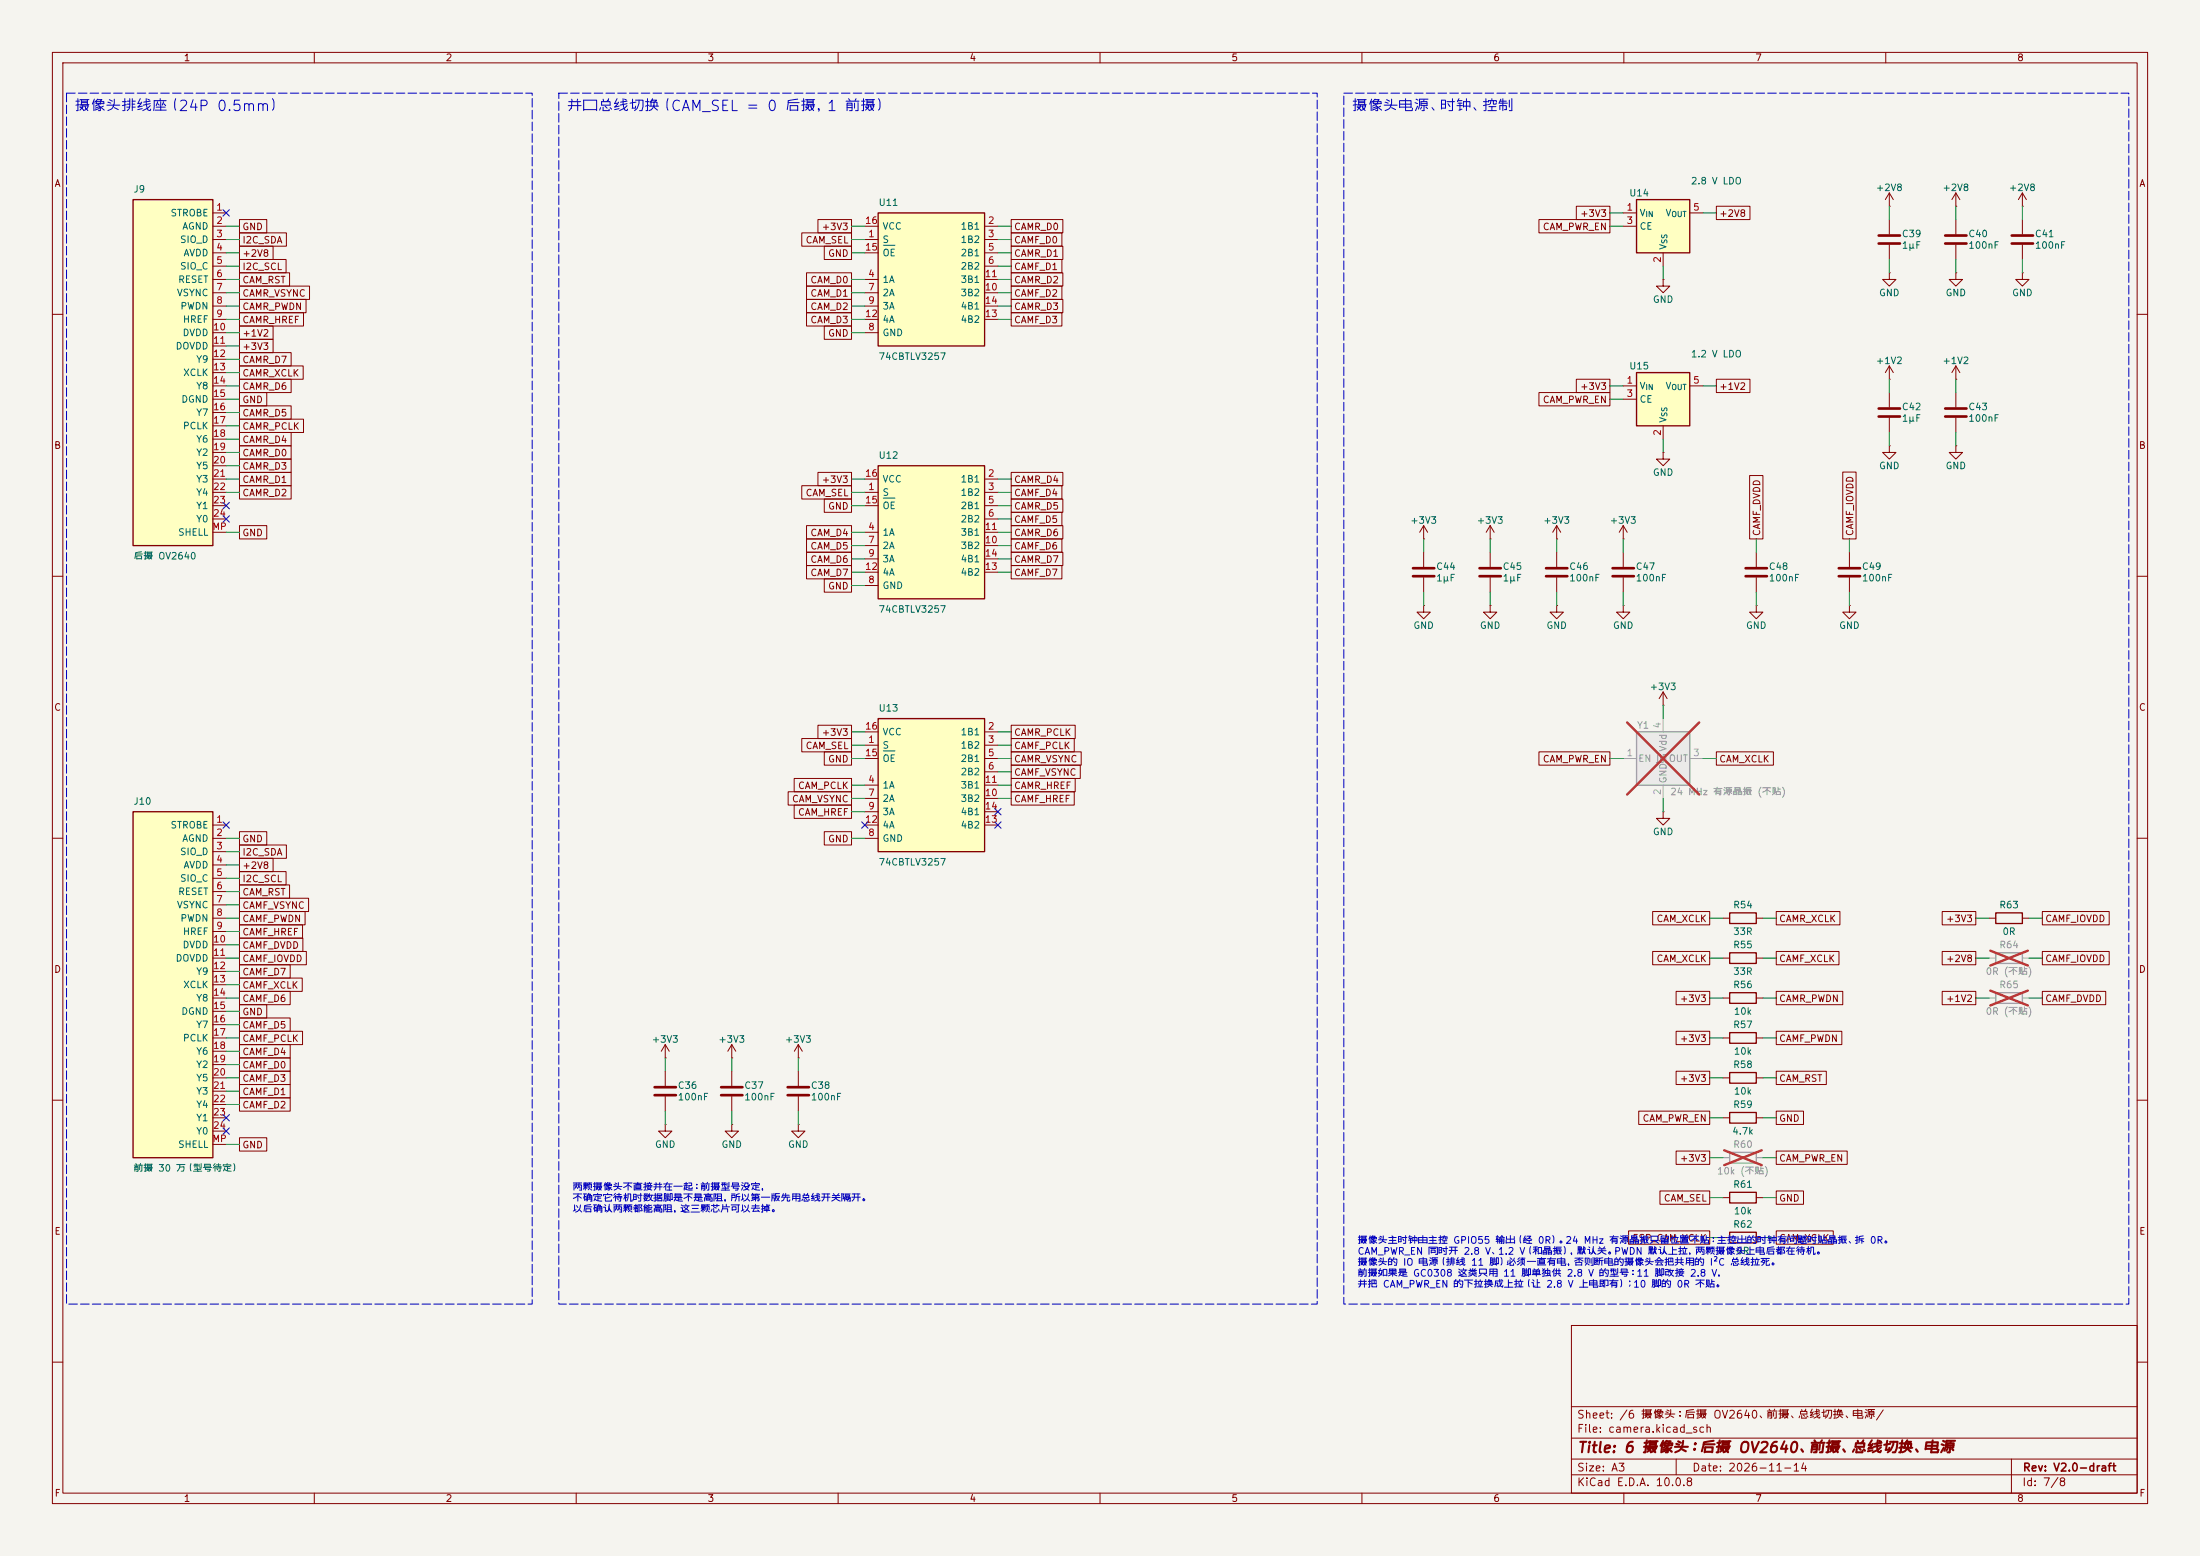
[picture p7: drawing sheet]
<svg xmlns="http://www.w3.org/2000/svg" width="420mm" height="297mm" viewBox="0 0 420 297" stroke-linecap="round" stroke-linejoin="round" font-family="sans-serif">
<path d="M0 0h420v297h-420z" fill="#f5f4ef" stroke="#f5f4ef" stroke-width=".19"/>
<g fill="none" stroke="#840000" stroke-width=".19">
<path d="M10 10h400v277h-400zM12 12h396v273h-396zM60 10v2M110 10v2M160 10v2M210 10v2M260 10v2M310 10v2M360 10v2M10 60h2M373.4 74.9v2.8M373.4 79.8v2.8"/>
<path d="M408 60h2M10 110h2M408 110h2M10 160h2M408 160h2M10 210h2M408 210h2M300 253h108v32h-108zM10 260h2M300 278.5h108M300 274.5h108M300 268.5h108"/>
<path d="M320 278.5v3M384 278.5v6.5M408 260h2M60 285v2M110 285v2M160 285v2M210 285v2M260 285v2M300 281.5h108M310 285v2M360 285v2"/>
</g>
<path d="M371.3 78h4.1M371.3 79.5h4.1" fill="none" stroke="#840000" stroke-width=".51"/>
<path d="M25.4 154.9h15.2v66.1h-15.2z" fill="#ffffc2"/>
<path d="M25.4 154.9h15.2v66.1h-15.2z" fill="none" stroke="#840000" stroke-width=".25"/>
<g fill="none" stroke="#840000" stroke-width=".19">
<path d="M360.7 72.4h.1M360.7 69.9l-.8 1.2M360.7 69.9l.7 1.2M360.7 69.9v2.5M360.7 74.9v2.8M360.7 79.8v2.8M373.4 72.4h.1M373.4 69.9l-.8 1.2M373.4 69.9l.7 1.2M373.4 69.9v2.5M360.7 85.1v1.3h1.2l-1.2 1.2-1.3-1.2h1.3M360.7 85.1h.1"/>
<path d="M373.4 85.1v1.3h1.2l-1.2 1.2-1.3-1.2h1.3M373.4 85.1h.1M297.2 115.6v1.2h1.2l-1.2 1.3-1.3-1.3h1.3M297.2 115.6h.1M297.2 105.4v2.8M297.2 110.2v2.8M309.9 115.6v1.2h1.2l-1.2 1.3-1.3-1.3h1.3M309.9 115.6h.1M309.9 105.4v2.8M309.9 110.2v2.8M335.3 105.4v2.8M335.3 110.2v2.8"/>
<path d="M40.6 157.5h2.6M40.6 160h2.6M40.6 162.6h2.6M40.6 165.1h2.6M40.6 167.6h2.6M40.6 170.2h2.6M40.6 172.7h2.6M40.6 175.3h2.6M40.6 177.8h2.6M40.6 180.3h2.6M40.6 182.9h2.6M40.6 185.4h2.6"/>
<path d="M40.6 188h2.6M40.6 190.5h2.6M40.6 193h2.6M40.6 195.6h2.6M40.6 198.1h2.6M40.6 200.7h2.6M40.6 203.2h2.6M40.6 205.7h2.6M40.6 208.3h2.6M40.6 210.8h2.6M40.6 213.4h2.6M40.6 215.9h2.6"/>
<path d="M40.6 218.4h2.6"/>
</g>
<path d="M358.6 78h4.1M358.6 79.5h4.1M295.1 108.5h4.1M295.1 110h4.1M307.8 108.5h4.1M307.8 110h4.1M333.2 108.5h4.1M333.2 110h4.1" fill="none" stroke="#840000" stroke-width=".51"/>
<path d="M25.4 38.1h15.2v66h-15.2z" fill="#ffffc2"/>
<path d="M25.4 38.1h15.2v66h-15.2zM330.2 174.2h5.1v2.1h-5.1zM330.2 181.9h5.1v2h-5.1zM330.2 189.5h5.1v2h-5.1z" fill="none" stroke="#840000" stroke-width=".25"/>
<g fill="none" stroke="#840000" stroke-width=".19">
<path d="M360.7 39.4h.1M360.7 36.8l-.8 1.3M360.7 36.8l.7 1.3M360.7 36.8v2.6M373.4 39.4h.1M373.4 36.8l-.8 1.3M373.4 36.8l.7 1.3M373.4 36.8v2.6M386.1 39.4h.1M386.1 36.8v2.6M386.1 36.8l-.8 1.3M386.1 36.8l.7 1.3"/>
<path d="M40.6 40.6h2.6M40.6 43.2h2.6M40.6 45.7h2.6M40.6 48.3h2.6M40.6 50.8h2.6M40.6 53.3h2.6M40.6 55.9h2.6M40.6 58.4h2.6M360.7 52.1v1.2h1.2l-1.2 1.3-1.3-1.3h1.3M360.7 52.1h.1M360.7 41.9v2.8M360.7 46.7v2.8"/>
<path d="M373.4 52.1v1.2h1.2l-1.2 1.3-1.3-1.3h1.3M373.4 52.1h.1M373.4 41.9v2.8M373.4 46.7v2.8M386.1 41.9v2.8M386.1 46.7v2.8M40.6 61h2.6M40.6 63.5h2.6M40.6 66h2.6M40.6 68.6h2.6M40.6 71.1h2.6M40.6 73.7h2.6"/>
<path d="M40.6 76.2h2.6M40.6 78.7h2.6M40.6 81.3h2.6M40.6 83.8h2.6M40.6 86.4h2.6M40.6 88.9h2.6M40.6 91.4h2.6M40.6 94h2.6M40.6 96.5h2.6M40.6 99.1h2.6M40.6 101.6h2.6M353.1 105.4v2.8"/>
<path d="M353.1 110.2v2.8M328.9 175.3h1.3M335.3 175.3h1.2M328.9 182.9h1.3M328.9 190.5h1.3M335.3 182.9h1.2M335.3 190.5h1.2"/>
</g>
<path d="M358.6 45h4.1M358.6 46.5h4.1M371.3 45h4.1M371.3 46.5h4.1M384 45h4.1M384 46.5h4.1M351 108.5h4.1M351 110h4.1" fill="none" stroke="#840000" stroke-width=".51"/>
<path d="M381 189.5h5.1v2h-5.1z" fill="none" stroke="#9c9b98" stroke-width=".25"/>
<path d="M379.7 190.5h1.3M386.1 190.5h1.2" fill="none" stroke="#9c9b98" stroke-width=".19"/>
<path d="M380 189.1l7.1 2.8M387.1 189.1l-7.1 2.8" fill="none" stroke="#e12e31" stroke-width=".46"/>
<path d="M312.4 38.1h10.2v10.2h-10.2z" fill="#ffffc2"/>
<path d="M312.4 38.1h10.2v10.2h-10.2zM330.2 235.2h5.1v2h-5.1z" fill="none" stroke="#840000" stroke-width=".25"/>
<g fill="none" stroke="#840000" stroke-width=".19">
<path d="M309.9 40.6h2.5M309.9 43.2h2.5M317.5 53.3v1.3h1.3l-1.3 1.3-1.3-1.3h1.3M317.5 53.3h.1M317.5 48.3v2.5M322.6 40.6h2.5M386.1 52.1v1.2h1.2l-1.2 1.3-1.3-1.3h1.3M386.1 52.1h.1M284.5 102.9h.1M284.5 100.3v2.6M284.5 105.4v2.8M284.5 110.2v2.8"/>
<path d="M284.5 100.3l-.8 1.3M284.5 100.3l.7 1.3M353.1 115.6v1.2h1.2l-1.2 1.3-1.3-1.3h1.3M353.1 115.6h.1M317.5 154.9v1.3h1.3l-1.3 1.3-1.3-1.3h1.3M317.5 154.9h.1M328.9 236.2h1.3M335.3 236.2h1.2"/>
</g>
<path d="M282.4 108.5h4.1M282.4 110h4.1" fill="none" stroke="#840000" stroke-width=".51"/>
<path d="M312.4 71.1h10.2v10.2h-10.2z" fill="#ffffc2"/>
<path d="M312.4 71.1h10.2v10.2h-10.2z" fill="none" stroke="#840000" stroke-width=".25"/>
<g fill="none" stroke="#840000" stroke-width=".19">
<path d="M309.9 73.7h2.5M309.9 76.2h2.5M322.6 73.7h2.5M317.5 81.3v2.5M271.8 115.6v1.2h1.2l-1.2 1.3-1.3-1.3h1.3M271.8 115.6h.1M271.8 102.9h.1M271.8 100.3l-.8 1.3M271.8 100.3l.7 1.3M271.8 100.3v2.6M271.8 105.4v2.8M271.8 110.2v2.8"/>
<path d="M284.5 115.6v1.2h1.2l-1.2 1.3-1.3-1.3h1.3M284.5 115.6h.1M127 204.5v2.8M127 209.3v2.8"/>
</g>
<path d="M269.7 108.5h4.1M269.7 110h4.1M125 207.5h4M125 209h4" fill="none" stroke="#840000" stroke-width=".51"/>
<path d="M312.4 139.7h10.2v10.2h-10.2z" fill="#ebeae8"/>
<path d="M312.4 139.7h10.2v10.2h-10.2z" fill="none" stroke="#9c9b98" stroke-width=".25"/>
<path d="M317.5 137.2v2.5M309.9 144.8h2.5M316.2 145.5h.3v-1.5h.5v1.5h.5v-1.5h.5v1.5h.3M317.5 149.9v2.5M322.6 144.8h2.5" fill="none" stroke="#9c9b98" stroke-width=".19"/>
<path d="M310.6 137.9l13.8 13.8M324.4 137.9l-13.8 13.8" fill="none" stroke="#e12e31" stroke-width=".46"/>
<g fill="none" stroke="#840000" stroke-width=".19">
<path d="M317.5 86.4v1.2h1.3l-1.3 1.3-1.3-1.3h1.3M317.5 86.4h.1M297.2 102.9h.1M297.2 100.3l-.8 1.3M297.2 100.3l.7 1.3M297.2 100.3v2.6M309.9 102.9h.1M309.9 100.3l-.8 1.3M309.9 100.3l.7 1.3M309.9 100.3v2.6M335.3 115.6v1.2h1.2l-1.2 1.3-1.3-1.3h1.3M335.3 115.6h.1"/>
<path d="M317.5 134.6h.1M317.5 132.1l-.8 1.3M317.5 132.1l.8 1.3M317.5 132.1v2.5M379.7 175.3h1.3M386.1 175.3h1.2M328.9 198.1h1.3M335.3 198.1h1.2M139.7 204.5v2.8M139.7 209.3v2.8"/>
</g>
<path d="M137.7 207.5h4M137.7 209h4" fill="none" stroke="#840000" stroke-width=".51"/>
<path d="M381 174.2h5.1v2.1h-5.1zM330.2 197.1h5.1v2h-5.1z" fill="none" stroke="#840000" stroke-width=".25"/>
<path d="M167.6 88.9h20.4v25.4h-20.4z" fill="#ffffc2"/>
<path d="M167.6 88.9h20.4v25.4h-20.4zM330.2 204.7h5.1v2.1h-5.1z" fill="none" stroke="#840000" stroke-width=".25"/>
<g fill="none" stroke="#840000" stroke-width=".19">
<path d="M165.1 94h2.5M165.1 91.4h2.5M165.1 96.5h2.5M188 94h2.5M188 91.4h2.5M188 96.5h2.5M188 99.1h2.5M165.1 101.6h2.5M165.1 104.1h2.5M165.1 111.8h2.5M165.1 106.7h2.5M165.1 109.2h2.5"/>
<path d="M188 101.6h2.5M188 104.1h2.5M188 106.7h2.5M188 109.2h2.5M328.9 205.7h1.3M335.3 205.7h1.2"/>
</g>
<path d="M168.6 95.1h2.3" fill="none" stroke="#006464" stroke-width=".19"/>
<path d="M381 181.9h5.1v2h-5.1z" fill="none" stroke="#9c9b98" stroke-width=".25"/>
<path d="M379.7 182.9h1.3M386.1 182.9h1.2" fill="none" stroke="#9c9b98" stroke-width=".19"/>
<path d="M380 181.5l7.1 2.8M387.1 181.5l-7.1 2.8" fill="none" stroke="#e12e31" stroke-width=".46"/>
<path d="M167.6 40.6h20.4v25.4h-20.4z" fill="#ffffc2"/>
<path d="M167.6 40.6h20.4v25.4h-20.4z" fill="none" stroke="#840000" stroke-width=".25"/>
<g fill="none" stroke="#840000" stroke-width=".19">
<path d="M165.1 45.7h2.5M165.1 43.2h2.5M165.1 53.3h2.5M165.1 48.3h2.5M165.1 55.9h2.5M165.1 58.4h2.5M188 45.7h2.5M188 43.2h2.5M188 53.3h2.5M188 48.3h2.5M188 50.8h2.5M188 55.9h2.5"/>
<path d="M188 58.4h2.5M165.1 63.5h2.5M165.1 61h2.5M188 61h2.5"/>
</g>
<path d="M168.6 46.8h2.3" fill="none" stroke="#006464" stroke-width=".19"/>
<path d="M167.6 137.2h20.4v25.4h-20.4z" fill="#ffffc2"/>
<path d="M167.6 137.2h20.4v25.4h-20.4zM330.2 212.3h5.1v2.1h-5.1zM330.2 227.6h5.1v2h-5.1z" fill="none" stroke="#840000" stroke-width=".25"/>
<g fill="none" stroke="#840000" stroke-width=".19">
<path d="M300.9 39.4h6.4v2.5h-6.4zM327.7 39.4h6.4v2.5h-6.4zM45.7 54.6h13.4v2.6h-13.4zM45.7 57.1h12.7v2.6h-12.7zM45.7 59.7h12.2v2.5h-12.2zM45.7 49.5h8.9v2.6h-8.9zM45.7 52.1h9.6v2.5h-9.6zM45.7 41.9h5.2v2.6h-5.2zM45.7 47h6.4v2.5h-6.4zM45.7 44.4h9v2.6h-9zM153.1 44.4h9.5v2.6h-9.5zM154 59.7h8.6v2.5h-8.6z"/>
<path d="M154 52.1h8.6v2.5h-8.6zM154 54.6h8.6v2.6h-8.6zM154 57.1h8.6v2.6h-8.6zM156.1 41.9h6.5v2.6h-6.5zM157.4 47h5.2v2.5h-5.2zM193 44.4h9.7v2.6h-9.7zM193 59.7h9.7v2.5h-9.7zM193 41.9h9.9v2.6h-9.9zM193 47h9.9v2.5h-9.9zM193 57.1h9.9v2.6h-9.9zM193 49.5h9.7v2.6h-9.7zM193 52.1h9.9v2.5h-9.9z"/>
<path d="M193 54.6h9.7v2.6h-9.7zM293.8 41.9h13.5v2.6h-13.5zM45.7 67.3h9.9v2.6h-9.9zM45.7 62.2h6.4v2.6h-6.4zM45.7 64.8h6.4v2.5h-6.4zM45.7 72.4h9.9v2.5h-9.9zM45.7 69.8h12.2v2.6h-12.2zM45.7 74.9h5.2v2.6h-5.2zM45.7 77.5h9.9v2.5h-9.9zM157.4 62.2h5.2v2.6h-5.2zM293.8 74.9h13.5v2.6h-13.5zM300.9 72.4h6.4v2.5h-6.4z"/>
<path d="M327.7 72.4h6.4v2.5h-6.4zM45.7 87.6h9.9v2.6h-9.9zM45.7 90.2h9.9v2.5h-9.9zM45.7 92.7h9.9v2.6h-9.9zM45.7 80h12.2v2.6h-12.2zM45.7 82.5h9.9v2.6h-9.9zM45.7 85.1h9.9v2.5h-9.9zM153.1 92.7h9.5v2.6h-9.5zM156.1 90.2h6.5v2.5h-6.5zM157.4 95.2h5.2v2.6h-5.2zM193 90.2h9.9v2.5h-9.9zM193 97.8h9.7v2.5h-9.7z"/>
<path d="M193 95.2h9.9v2.6h-9.9zM193 92.7h9.7v2.6h-9.7zM334 90.8h2.6v12.1h-2.6zM351.8 90.1h2.5v12.8h-2.5zM45.7 100.3h5.2v2.6h-5.2zM154 100.3h8.6v2.6h-8.6zM154 102.9h8.6v2.5h-8.6zM154 107.9h8.6v2.6h-8.6zM154 105.4h8.6v2.6h-8.6zM157.4 110.5h5.2v2.5h-5.2zM193 107.9h9.7v2.6h-9.7zM193 102.9h9.7v2.5h-9.7z"/>
<path d="M193 100.3h9.9v2.6h-9.9zM193 105.4h9.9v2.6h-9.9zM156.1 138.4h6.5v2.6h-6.5zM165.1 139.7h2.5M188 139.7h2.5M193 138.4h12.3v2.6h-12.3zM45.7 158.7h5.2v2.6h-5.2zM150.5 151.1h12.1v2.6h-12.1zM151.6 153.7h11v2.5h-11zM151.6 148.6h11v2.5h-11zM153.1 141h9.5v2.5h-9.5zM157.4 143.5h5.2v2.6h-5.2z"/>
<path d="M157.4 158.7h5.2v2.6h-5.2zM165.1 142.2h2.5M165.1 149.9h2.5M165.1 144.8h2.5M165.1 152.4h2.5M165.1 154.9h2.5M165.1 157.5h2.5M188 142.2h2.5M188 149.9h2.5M188 144.8h2.5M188 147.3h2.5M188 152.4h2.5"/>
<path d="M188 154.9h2.5M188 157.5h2.5M193 151.1h12.1v2.6h-12.1zM193 148.6h12.3v2.5h-12.3zM193 146h13.2v2.6h-13.2zM193 143.5h13.4v2.6h-13.4zM193 141h12.1v2.5h-12.1zM293.8 143.5h13.5v2.6h-13.5zM327.7 143.5h10.8v2.6h-10.8zM45.7 174h12.5v2.5h-12.5zM45.7 161.3h9v2.5h-9zM45.7 163.8h6.4v2.6h-6.4z"/>
<path d="M45.7 166.4h8.9v2.5h-8.9zM45.7 168.9h9.6v2.6h-9.6zM45.7 171.4h13.2v2.6h-13.2zM45.7 176.5h12.1v2.6h-12.1zM45.7 179.1h12.1v2.5h-12.1zM165.1 160h2.5M315.5 174h10.9v2.5h-10.9zM339.1 174h12.1v2.5h-12.1zM370.8 174h6.4v2.5h-6.4zM389.9 174h12.8v2.5h-12.8zM45.7 199.4h9.7v2.5h-9.7zM45.7 181.6h12.8v2.6h-12.8z"/>
<path d="M45.7 184.1h9.7v2.6h-9.7zM45.7 186.7h12v2.5h-12zM45.7 189.2h9.7v2.6h-9.7zM45.7 191.8h5.2v2.5h-5.2zM45.7 194.3h9.7v2.6h-9.7zM45.7 196.8h12.1v2.6h-12.1zM127 199.4l-.8 1.3M127 199.4l.8 1.3M127 199.4v2.5M139.7 199.4l-.8 1.3M139.7 199.4l.8 1.3M139.7 199.4v2.5"/>
<path d="M152.4 199.4l-.8 1.3M152.4 199.4l.8 1.3M152.4 199.4v2.5M315.5 181.6h10.9v2.6h-10.9zM320 196.8h6.4v2.6h-6.4zM320 189.2h6.4v2.6h-6.4zM339.1 196.8h12.5v2.6h-12.5zM339.1 189.2h12.7v2.6h-12.7zM339.1 181.6h12v2.6h-12zM370.8 181.6h6.4v2.6h-6.4zM370.8 189.2h6.4v2.6h-6.4zM389.9 189.2h12.1v2.6h-12.1z"/>
<path d="M389.9 181.6h12.8v2.6h-12.8zM45.7 209.5h9.7v2.6h-9.7zM45.7 207h9.7v2.6h-9.7zM45.7 204.5h9.7v2.5h-9.7zM45.7 217.2h5.2v2.5h-5.2zM45.7 201.9h9.7v2.6h-9.7zM127 201.9h.1M127 214.6v1.3h1.3l-1.3 1.3-1.3-1.3h1.3M127 214.6h.1M139.7 201.9h.1M139.7 214.6v1.3h1.3l-1.3 1.3-1.3-1.3h1.3M139.7 214.6h.1"/>
<path d="M152.4 201.9h.1M152.4 214.6v1.3h1.3l-1.3 1.3-1.3-1.3h1.3M152.4 214.6h.1M152.4 204.5v2.8M152.4 209.3v2.8M312.8 212.1h13.6v2.5h-13.6zM320 219.7h6.4v2.6h-6.4zM320 204.5h6.4v2.5h-6.4zM328.9 213.4h1.3M335.3 213.4h1.2M339.1 219.7h13.5v2.6h-13.5zM339.1 212.1h5.2v2.5h-5.2z"/>
<path d="M339.1 204.5h9.5v2.5h-9.5zM310.9 234.9h15.5v2.6h-15.5zM316.9 227.3h9.5v2.6h-9.5zM328.9 228.6h1.3M335.3 228.6h1.2M339.1 234.9h10.9v2.6h-10.9zM339.1 227.3h5.2v2.6h-5.2z"/>
</g>
<path d="M168.6 143.3h2.3" fill="none" stroke="#006464" stroke-width=".19"/>
<path d="M150.4 207.5h4M150.4 209h4" fill="none" stroke="#840000" stroke-width=".51"/>
<path d="M330.2 220h5.1v2h-5.1z" fill="none" stroke="#9c9b98" stroke-width=".25"/>
<path d="M328.9 221h1.3M335.3 221h1.2" fill="none" stroke="#9c9b98" stroke-width=".19"/>
<path d="M329.2 219.6l7.1 2.8M336.3 219.6l-7.1 2.8" fill="none" stroke="#e12e31" stroke-width=".46"/>
<g fill="none" stroke="#009600" stroke-width=".19">
<path d="M360.7 39.4v2.5M373.4 39.4v2.5M386.1 39.4v2.5M43.2 43.2h2.5M43.2 58.4h2.5M43.2 55.9h2.5M43.2 53.3h2.5M43.2 50.8h2.5M43.2 48.3h2.5M43.2 45.7h2.5M162.6 43.2h2.5M162.6 58.4h2.5"/>
<path d="M162.6 55.9h2.5M162.6 53.3h2.5M162.6 48.3h2.5M162.6 45.7h2.5M190.5 43.2h2.5M190.5 58.4h2.5M190.5 55.9h2.5M190.5 53.3h2.5M190.5 50.8h2.5M190.5 48.3h2.5M190.5 45.7h2.5M307.3 40.6h2.6"/>
<path d="M307.3 43.2h2.6M317.5 50.8v2.5M325.1 40.6h2.6M360.7 49.5v2.6M373.4 49.5v2.6M386.1 49.5v2.6M43.2 73.7h2.5M43.2 66h2.5M43.2 63.5h2.5M43.2 61h2.5M43.2 78.7h2.5M43.2 76.2h2.5"/>
<path d="M43.2 68.6h2.5M43.2 71.1h2.5M162.6 63.5h2.5M162.6 61h2.5M190.5 61h2.5M307.3 73.7h2.6M307.3 76.2h2.6M325.1 73.7h2.6M360.7 72.4v2.5M373.4 72.4v2.5M43.2 94h2.5M43.2 91.4h2.5"/>
<path d="M43.2 81.3h2.5M43.2 83.8h2.5M43.2 86.4h2.5M43.2 88.9h2.5M162.6 94h2.5M162.6 96.5h2.5M162.6 91.4h2.5M190.5 94h2.5M190.5 96.5h2.5M190.5 99.1h2.5M190.5 91.4h2.5M317.5 83.8v2.6"/>
<path d="M360.7 82.6v2.5M373.4 82.6v2.5M43.2 101.6h2.5M162.6 106.7h2.5M162.6 111.8h2.5M162.6 101.6h2.5M162.6 104.1h2.5M162.6 109.2h2.5M190.5 106.7h2.5M190.5 101.6h2.5M190.5 104.1h2.5M190.5 109.2h2.5"/>
<path d="M271.8 102.9v2.5M271.8 113v2.6M284.5 102.9v2.5M284.5 113v2.6M297.2 102.9v2.5M297.2 113v2.6M309.9 102.9v2.5M309.9 113v2.6M335.3 102.9v2.5M335.3 113v2.6M353.1 102.9v2.5M353.1 113v2.6"/>
<path d="M162.6 139.7h2.5M190.5 139.7h2.5M317.5 134.6v2.6M162.6 149.9h2.5M162.6 152.4h2.5M162.6 154.9h2.5M162.6 142.2h2.5M162.6 144.8h2.5M190.5 149.9h2.5M190.5 152.4h2.5M190.5 142.2h2.5M190.5 144.8h2.5"/>
<path d="M190.5 147.3h2.5M307.3 144.8h2.6M317.5 152.4v2.5M325.1 144.8h2.6M43.2 175.3h2.5M43.2 160h2.5M43.2 167.6h2.5M43.2 170.2h2.5M43.2 165.1h2.5M43.2 162.6h2.5M43.2 172.7h2.5M43.2 177.8h2.5"/>
<path d="M162.6 160h2.5M326.4 175.3h2.5M336.5 175.3h2.6M377.2 175.3h2.5M387.3 175.3h2.6M43.2 198.1h2.5M43.2 190.5h2.5M43.2 182.9h2.5M43.2 195.6h2.5M43.2 185.4h2.5M43.2 188h2.5M43.2 193h2.5"/>
<path d="M43.2 180.3h2.5M326.4 198.1h2.5M326.4 190.5h2.5M326.4 182.9h2.5M336.5 198.1h2.6M336.5 190.5h2.6M336.5 182.9h2.6M377.2 190.5h2.5M377.2 182.9h2.5M387.3 190.5h2.6M387.3 182.9h2.6M43.2 205.7h2.5"/>
<path d="M43.2 218.4h2.5M43.2 210.8h2.5M43.2 200.7h2.5M43.2 203.2h2.5M43.2 208.3h2.5M127 201.9v2.6M127 212.1v2.5M139.7 201.9v2.6M139.7 212.1v2.5M152.4 201.9v2.6M152.4 212.1v2.5M326.4 205.7h2.5"/>
<path d="M326.4 213.4h2.5M336.5 205.7h2.6M336.5 213.4h2.6M326.4 236.2h2.5M326.4 228.6h2.5M326.4 221h2.5M336.5 236.2h2.6M336.5 228.6h2.6M336.5 221h2.6"/>
</g>
<g fill="none" stroke="#000084" stroke-width=".19">
<path d="M42.6 40l1.2 1.2M43.8 40l-1.2 1.2M42.6 98.5l1.2 1.2M42.6 95.9l1.2 1.2M43.8 98.5l-1.2 1.2M43.8 95.9l-1.2 1.2M42.6 156.9l1.2 1.2M43.8 156.9l-1.2 1.2M164.5 156.9l1.2 1.2M165.7 156.9l-1.2 1.2M189.9 156.9l1.2 1.2M189.9 154.3l1.2 1.2"/>
<path d="M191.1 156.9l-1.2 1.2M191.1 154.3l-1.2 1.2M42.6 212.8l1.2 1.2M42.6 215.3l1.2 1.2M43.8 212.8l-1.2 1.2M43.8 215.3l-1.2 1.2"/>
</g>
<path d="M12.7 17.8h88.9v231.1h-88.9zM106.7 17.8h144.8v231.1h-144.8zM256.5 17.8h149.9v231.1h-149.9z" fill="none" stroke="#0000c2" stroke-width=".19" stroke-dasharray="1.6 .6"/>
<g font-size="2" fill="#0000c2">
<text x="14.1" y="21.7">摄像头排线座（24P 0.5mm）</text>
<text x="108.1" y="21.7">并口总线切换（CAM_SEL = 0 后摄，1 前摄）</text>
<text x="257.9" y="21.7">摄像头电源、时钟、控制</text>
</g>
<text font-size="2" fill="#840000" x="301" y="277.8">Title: 6 摄像头：后摄 OV2640、前摄、总线切换、电源</text>
<g font-size="1.5" fill="#840000">
<text x="300.9" y="273.8">File: camera.kicad_sch</text>
<text x="300.9" y="271.1">Sheet: /6 摄像头：后摄 OV2640、前摄、总线切换、电源/</text>
<text x="300.9" y="281.2">Size: A3</text>
<text x="322.9" y="281.2">Date: 2026-11-14</text>
<text x="386" y="281.2">Rev: V2.0-draft</text>
<text x="300.9" y="284">KiCad E.D.A. 10.0.8</text>
<text x="385.9" y="284">Id: 7/8</text>
</g>
<g font-size="1.3" fill="#840000">
<text x="35" y="12">1</text>
<text x="85" y="12">2</text>
<text x="135" y="12">3</text>
<text x="185" y="12">4</text>
<text x="235" y="12">5</text>
<text x="285" y="12">6</text>
<text x="335" y="12">7</text>
<text x="385" y="12">8</text>
<text x="10.3" y="36">A</text>
<text x="408.3" y="36">A</text>
<text x="301.6" y="41.7">+3V3</text>
<text x="328.1" y="41.7">+2V8</text>
<text x="46.2" y="44.2">GND</text>
<text x="46.2" y="46.8">I2C_SDA</text>
<text x="153.7" y="46.8">CAM_SEL</text>
<text x="156.8" y="44.2">+3V3</text>
<text x="193.5" y="46.8">CAMF_D0</text>
<text x="193.5" y="44.2">CAMR_D0</text>
<text x="294.4" y="44.2">CAM_PWR_EN</text>
<text x="46.2" y="51.9">I2C_SCL</text>
<text x="46.2" y="49.3">+2V8</text>
<text x="158" y="49.3">GND</text>
<text x="193.5" y="49.3">CAMR_D1</text>
<text x="193.5" y="51.9">CAMF_D1</text>
<text x="46.2" y="56.9">CAMR_VSYNC</text>
<text x="46.2" y="59.5">CAMR_PWDN</text>
<text x="46.2" y="54.4">CAM_RST</text>
<text x="154.6" y="54.4">CAM_D0</text>
<text x="154.6" y="56.9">CAM_D1</text>
<text x="154.6" y="59.5">CAM_D2</text>
<text x="193.5" y="59.5">CAMR_D3</text>
<text x="193.5" y="54.4">CAMR_D2</text>
<text x="193.5" y="56.9">CAMF_D2</text>
<text x="46.2" y="64.6">+1V2</text>
<text x="46.2" y="62">CAMR_HREF</text>
<text x="154.6" y="62">CAM_D3</text>
<text x="158" y="64.6">GND</text>
<text x="193.5" y="62">CAMF_D3</text>
<text x="46.2" y="69.6">CAMR_D7</text>
<text x="46.2" y="67.1">+3V3</text>
<text x="46.2" y="74.7">CAMR_D6</text>
<text x="46.2" y="72.2">CAMR_XCLK</text>
<text x="46.2" y="77.3">GND</text>
<text x="294.4" y="77.3">CAM_PWR_EN</text>
<text x="301.6" y="74.7">+3V3</text>
<text x="328.1" y="74.7">+1V2</text>
<text x="46.2" y="79.8">CAMR_D5</text>
<text x="46.2" y="82.3">CAMR_PCLK</text>
<text x="10.2" y="86">B</text>
<text x="46.2" y="90">CAMR_D3</text>
<text x="46.2" y="84.9">CAMR_D4</text>
<text x="46.2" y="87.4">CAMR_D0</text>
<text x="408.2" y="86">B</text>
<text x="46.2" y="92.5">CAMR_D1</text>
<text x="46.2" y="95">CAMR_D2</text>
<text x="153.7" y="95">CAM_SEL</text>
<text x="156.8" y="92.5">+3V3</text>
<text x="193.5" y="92.5">CAMR_D4</text>
<text x="193.5" y="95">CAMF_D4</text>
<text x="158" y="97.6">GND</text>
<text x="193.5" y="100.1">CAMF_D5</text>
<text x="193.5" y="97.6">CAMR_D5</text>
<text x="46.2" y="102.7">GND</text>
<text x="154.6" y="102.7">CAM_D4</text>
<text x="154.6" y="105.2">CAM_D5</text>
<text x="154.6" y="107.7">CAM_D6</text>
<text x="193.5" y="105.2">CAMF_D6</text>
<text x="193.5" y="102.7">CAMR_D6</text>
<text x="193.5" y="107.7">CAMR_D7</text>
<text x="336.3" y="102.4" transform="rotate(-90 336.3 102.4)">CAMF_DVDD</text>
<text x="354.1" y="102.4" transform="rotate(-90 354.1 102.4)">CAMF_IOVDD</text>
<text x="154.6" y="110.3">CAM_D7</text>
<text x="158" y="112.8">GND</text>
<text x="193.5" y="110.3">CAMF_D7</text>
<text x="10.2" y="136">C</text>
<text x="408.2" y="136">C</text>
<text x="153.7" y="143.3">CAM_SEL</text>
<text x="156.8" y="140.8">+3V3</text>
<text x="193.5" y="140.8">CAMR_PCLK</text>
<text x="193.5" y="143.3">CAMF_PCLK</text>
<text x="158" y="145.8">GND</text>
<text x="193.5" y="148.4">CAMF_VSYNC</text>
<text x="193.5" y="145.8">CAMR_VSYNC</text>
<text x="294.4" y="145.8">CAM_PWR_EN</text>
<text x="328.1" y="145.8">CAM_XCLK</text>
<text x="151.1" y="153.5">CAM_VSYNC</text>
<text x="152.2" y="156">CAM_HREF</text>
<text x="152.2" y="150.9">CAM_PCLK</text>
<text x="193.5" y="153.5">CAMF_HREF</text>
<text x="193.5" y="150.9">CAMR_HREF</text>
<text x="46.2" y="161.1">GND</text>
<text x="158" y="161.1">GND</text>
<text x="46.2" y="163.6">I2C_SDA</text>
<text x="46.2" y="166.2">+2V8</text>
<text x="46.2" y="168.7">I2C_SCL</text>
<text x="46.2" y="171.2">CAM_RST</text>
<text x="46.2" y="173.8">CAMF_VSYNC</text>
<text x="46.2" y="176.3">CAMF_PWDN</text>
<text x="46.2" y="178.9">CAMF_HREF</text>
<text x="316.1" y="176.3">CAM_XCLK</text>
<text x="339.5" y="176.3">CAMR_XCLK</text>
<text x="371.4" y="176.3">+3V3</text>
<text x="390.3" y="176.3">CAMF_IOVDD</text>
<text x="10.2" y="186">D</text>
<text x="46.2" y="181.4">CAMF_DVDD</text>
<text x="46.2" y="183.9">CAMF_IOVDD</text>
<text x="316.1" y="183.9">CAM_XCLK</text>
<text x="339.5" y="183.9">CAMF_XCLK</text>
<text x="371.4" y="183.9">+2V8</text>
<text x="390.3" y="183.9">CAMF_IOVDD</text>
<text x="408.2" y="186">D</text>
<text x="46.2" y="186.5">CAMF_D7</text>
<text x="46.2" y="189">CAMF_XCLK</text>
<text x="46.2" y="191.6">CAMF_D6</text>
<text x="320.6" y="191.6">+3V3</text>
<text x="339.5" y="191.6">CAMR_PWDN</text>
<text x="371.4" y="191.6">+1V2</text>
<text x="390.3" y="191.6">CAMF_DVDD</text>
<text x="46.2" y="194.1">GND</text>
<text x="46.2" y="196.6">CAMF_D5</text>
<text x="46.2" y="201.7">CAMF_D4</text>
<text x="46.2" y="199.2">CAMF_PCLK</text>
<text x="320.6" y="199.2">+3V3</text>
<text x="339.5" y="199.2">CAMF_PWDN</text>
<text x="46.2" y="209.3">CAMF_D1</text>
<text x="46.2" y="206.8">CAMF_D3</text>
<text x="46.2" y="204.3">CAMF_D0</text>
<text x="320.6" y="206.8">+3V3</text>
<text x="339.5" y="206.8">CAM_RST</text>
<text x="46.2" y="211.9">CAMF_D2</text>
<text x="313.5" y="214.4">CAM_PWR_EN</text>
<text x="339.5" y="214.4">GND</text>
<text x="46.2" y="219.5">GND</text>
<text x="320.6" y="222">+3V3</text>
<text x="339.5" y="222">CAM_PWR_EN</text>
<text x="317.5" y="229.7">CAM_SEL</text>
<text x="339.5" y="229.7">GND</text>
<text x="10.3" y="236">E</text>
<text x="311.5" y="237.3">ESP_CAM_XCLK</text>
<text x="339.5" y="237.3">CAM_XCLK</text>
<text x="408.3" y="236">E</text>
<text x="10.3" y="286">F</text>
<text x="35" y="287">1</text>
<text x="85" y="287">2</text>
<text x="135" y="287">3</text>
<text x="185" y="287">4</text>
<text x="235" y="287">5</text>
<text x="285" y="287">6</text>
<text x="335" y="287">7</text>
<text x="385" y="287">8</text>
<text x="408.3" y="286">F</text>
</g>
<g font-size="1.3" fill="#006464">
<text x="322.7" y="35.5">2.8 V LDO</text>
<text x="25.4" y="37.1">J9</text>
<text x="32.5" y="41.6">STROBE</text>
<text x="167.6" y="39.6">U11</text>
<text x="310.9" y="37.8">U14</text>
<text x="312.9" y="41.6">V</text>
<text x="317.9" y="41.6">V</text>
<text x="358" y="36.8">+2V8</text>
<text x="370.7" y="36.8">+2V8</text>
<text x="383.4" y="36.8">+2V8</text>
<text x="34.3" y="46.7">SIO_D</text>
<text x="34.7" y="44.1">AGND</text>
<text x="168.4" y="46.7">S</text>
<text x="168.4" y="44.1">VCC</text>
<text x="183.3" y="44.1">1B1</text>
<text x="183.3" y="46.7">1B2</text>
<text x="312.9" y="44.1">CE</text>
<text x="318.5" y="47.8" transform="rotate(-90 318.5 47.8)">V</text>
<text x="363" y="45.6">C39</text>
<text x="363" y="47.8">1µF</text>
<text x="375.7" y="45.6">C40</text>
<text x="375.7" y="47.8">100nF</text>
<text x="388.4" y="45.6">C41</text>
<text x="388.4" y="47.8">100nF</text>
<text x="34.3" y="51.8">SIO_C</text>
<text x="34.9" y="49.2">AVDD</text>
<text x="168.4" y="49.2">OE</text>
<text x="183.3" y="49.2">2B1</text>
<text x="183.3" y="51.8">2B2</text>
<text x="33.7" y="56.8">VSYNC</text>
<text x="33.9" y="54.3">RESET</text>
<text x="34.3" y="59.4">PWDN</text>
<text x="168.4" y="54.3">1A</text>
<text x="168.4" y="56.8">2A</text>
<text x="168.4" y="59.4">3A</text>
<text x="183.3" y="56.8">3B2</text>
<text x="183.3" y="54.3">3B1</text>
<text x="183.3" y="59.4">4B1</text>
<text x="315.4" y="58.1">GND</text>
<text x="358.6" y="56.8">GND</text>
<text x="371.3" y="56.8">GND</text>
<text x="384" y="56.8">GND</text>
<text x="34.8" y="64.5">DVDD</text>
<text x="34.8" y="61.9">HREF</text>
<text x="168.4" y="64.5">GND</text>
<text x="168.4" y="61.9">4A</text>
<text x="183.3" y="61.9">4B2</text>
<text x="33.4" y="67">DOVDD</text>
<text x="37.4" y="69.5">Y9</text>
<text x="167.6" y="69">74CBTLV3257</text>
<text x="310.9" y="70.8">U15</text>
<text x="322.7" y="68.5">1.2 V LDO</text>
<text x="358" y="69.8">+1V2</text>
<text x="370.7" y="69.8">+1V2</text>
<text x="34.5" y="77.2">DGND</text>
<text x="34.9" y="72.1">XCLK</text>
<text x="37.4" y="74.6">Y8</text>
<text x="312.9" y="74.6">V</text>
<text x="312.9" y="77.2">CE</text>
<text x="317.9" y="74.6">V</text>
<text x="34.8" y="82.2">PCLK</text>
<text x="37.4" y="79.7">Y7</text>
<text x="318.5" y="80.8" transform="rotate(-90 318.5 80.8)">V</text>
<text x="363" y="78.6">C42</text>
<text x="363" y="80.8">1µF</text>
<text x="375.7" y="78.6">C43</text>
<text x="375.7" y="80.8">100nF</text>
<text x="37.4" y="84.8">Y6</text>
<text x="37.4" y="87.3">Y2</text>
<text x="37.4" y="89.9">Y5</text>
<text x="167.6" y="87.9">U12</text>
<text x="358.6" y="89.9">GND</text>
<text x="371.3" y="89.9">GND</text>
<text x="37.4" y="92.4">Y3</text>
<text x="37.4" y="94.9">Y4</text>
<text x="168.4" y="94.9">S</text>
<text x="168.4" y="92.4">VCC</text>
<text x="183.3" y="92.4">1B1</text>
<text x="183.3" y="94.9">1B2</text>
<text x="315.4" y="91.1">GND</text>
<text x="37.4" y="97.5">Y1</text>
<text x="37.4" y="100">Y0</text>
<text x="168.4" y="97.5">OE</text>
<text x="183.3" y="97.5">2B1</text>
<text x="183.3" y="100">2B2</text>
<text x="269.1" y="100.3">+3V3</text>
<text x="281.8" y="100.3">+3V3</text>
<text x="294.5" y="100.3">+3V3</text>
<text x="307.2" y="100.3">+3V3</text>
<text x="25.4" y="107.1">后摄 OV2640</text>
<text x="33.9" y="102.6">SHELL</text>
<text x="168.4" y="102.6">1A</text>
<text x="168.4" y="105.1">2A</text>
<text x="168.4" y="107.6">3A</text>
<text x="183.3" y="105.1">3B2</text>
<text x="183.3" y="102.6">3B1</text>
<text x="183.3" y="107.6">4B1</text>
<text x="168.4" y="112.7">GND</text>
<text x="168.4" y="110.2">4A</text>
<text x="183.3" y="110.2">4B2</text>
<text x="274.1" y="109.1">C44</text>
<text x="274.1" y="111.3">1µF</text>
<text x="286.8" y="109.1">C45</text>
<text x="286.8" y="111.3">1µF</text>
<text x="299.5" y="109.1">C46</text>
<text x="299.5" y="111.3">100nF</text>
<text x="312.2" y="109.1">C47</text>
<text x="312.2" y="111.3">100nF</text>
<text x="337.6" y="109.1">C48</text>
<text x="337.6" y="111.3">100nF</text>
<text x="355.3" y="109.1">C49</text>
<text x="355.3" y="111.3">100nF</text>
<text x="167.6" y="117.3">74CBTLV3257</text>
<text x="269.7" y="120.3">GND</text>
<text x="282.4" y="120.3">GND</text>
<text x="295.1" y="120.3">GND</text>
<text x="307.8" y="120.3">GND</text>
<text x="333.2" y="120.3">GND</text>
<text x="351" y="120.3">GND</text>
<text x="167.6" y="136.1">U13</text>
<text x="314.8" y="132">+3V3</text>
<text x="168.4" y="143.2">S</text>
<text x="168.4" y="140.7">VCC</text>
<text x="183.3" y="140.7">1B1</text>
<text x="183.3" y="143.2">1B2</text>
<text x="168.4" y="145.7">OE</text>
<text x="183.3" y="145.7">2B1</text>
<text x="183.3" y="148.3">2B2</text>
<text x="25.4" y="153.9">J10</text>
<text x="168.4" y="150.8">1A</text>
<text x="168.4" y="153.4">2A</text>
<text x="168.4" y="155.9">3A</text>
<text x="183.3" y="153.4">3B2</text>
<text x="183.3" y="150.8">3B1</text>
<text x="183.3" y="155.9">4B1</text>
<text x="32.5" y="158.4">STROBE</text>
<text x="34.7" y="161">AGND</text>
<text x="168.4" y="161">GND</text>
<text x="168.4" y="158.4">4A</text>
<text x="183.3" y="158.4">4B2</text>
<text x="315.4" y="159.7">GND</text>
<text x="34.3" y="163.5">SIO_D</text>
<text x="34.9" y="166.1">AVDD</text>
<text x="167.6" y="165.5">74CBTLV3257</text>
<text x="33.7" y="173.7">VSYNC</text>
<text x="33.9" y="171.1">RESET</text>
<text x="34.3" y="168.6">SIO_C</text>
<text x="330.8" y="173.7">R54</text>
<text x="381.6" y="173.7">R63</text>
<text x="34.3" y="176.2">PWDN</text>
<text x="34.8" y="178.8">HREF</text>
<text x="330.8" y="178.8">33R</text>
<text x="382.2" y="178.8">0R</text>
<text x="33.4" y="183.8">DOVDD</text>
<text x="34.8" y="181.3">DVDD</text>
<text x="330.8" y="181.3">R55</text>
<text x="34.9" y="188.9">XCLK</text>
<text x="37.4" y="186.4">Y9</text>
<text x="37.4" y="191.5">Y8</text>
<text x="330.8" y="186.4">33R</text>
<text x="330.8" y="188.9">R56</text>
<text x="34.5" y="194">DGND</text>
<text x="37.4" y="196.5">Y7</text>
<text x="330.8" y="196.5">R57</text>
<text x="330.9" y="194">10k</text>
<text x="34.8" y="199.1">PCLK</text>
<text x="37.4" y="201.6">Y6</text>
<text x="124.3" y="199.3">+3V3</text>
<text x="137" y="199.3">+3V3</text>
<text x="149.7" y="199.3">+3V3</text>
<text x="330.9" y="201.6">10k</text>
<text x="37.4" y="204.2">Y2</text>
<text x="37.4" y="206.7">Y5</text>
<text x="37.4" y="209.2">Y3</text>
<text x="129.3" y="208.1">C36</text>
<text x="142" y="208.1">C37</text>
<text x="154.7" y="208.1">C38</text>
<text x="330.8" y="204.2">R58</text>
<text x="330.9" y="209.2">10k</text>
<text x="37.4" y="211.8">Y4</text>
<text x="37.4" y="214.3">Y1</text>
<text x="129.3" y="210.3">100nF</text>
<text x="142" y="210.3">100nF</text>
<text x="154.7" y="210.3">100nF</text>
<text x="330.8" y="211.8">R59</text>
<text x="33.9" y="219.4">SHELL</text>
<text x="37.4" y="216.9">Y0</text>
<text x="124.9" y="219.4">GND</text>
<text x="137.6" y="219.4">GND</text>
<text x="150.3" y="219.4">GND</text>
<text x="330.6" y="216.9">4.7k</text>
<text x="25.4" y="223.9">前摄 30 万（型号待定）</text>
<text x="330.8" y="227">R61</text>
<text x="330.9" y="232.1">10k</text>
<text x="330.8" y="234.6">R62</text>
<text x="331.4" y="239.7">0R</text>
</g>
<g font-size="1.3" fill="#a90000">
<text x="41.2" y="40.5">1</text>
<text x="310.4" y="40.5">1</text>
<text x="323.1" y="40.5">5</text>
<text x="41.2" y="43">2</text>
<text x="41.2" y="45.6">3</text>
<text x="165" y="43">16</text>
<text x="165.6" y="45.6">1</text>
<text x="188.5" y="43">2</text>
<text x="188.5" y="45.6">3</text>
<text x="310.4" y="43">3</text>
<text x="41.2" y="48.1">4</text>
<text x="41.2" y="50.7">5</text>
<text x="41.2" y="53.2">6</text>
<text x="165" y="48.1">15</text>
<text x="165.6" y="53.2">4</text>
<text x="187.9" y="53.2">11</text>
<text x="188.5" y="48.1">5</text>
<text x="188.5" y="50.7">6</text>
<text x="317.4" y="50.3" transform="rotate(-90 317.4 50.3)">2</text>
<text x="41.2" y="55.7">7</text>
<text x="41.2" y="58.3">8</text>
<text x="165.6" y="55.7">7</text>
<text x="165.6" y="58.3">9</text>
<text x="187.9" y="55.7">10</text>
<text x="187.9" y="58.3">14</text>
<text x="40.6" y="63.4">10</text>
<text x="40.6" y="65.9">11</text>
<text x="41.2" y="60.8">9</text>
<text x="165" y="60.8">12</text>
<text x="165.6" y="63.4">8</text>
<text x="187.9" y="60.8">13</text>
<text x="40.6" y="68.4">12</text>
<text x="40.6" y="71">13</text>
<text x="40.6" y="73.5">14</text>
<text x="40.6" y="76.1">15</text>
<text x="310.4" y="73.5">1</text>
<text x="310.4" y="76.1">3</text>
<text x="323.1" y="73.5">5</text>
<text x="40.6" y="78.6">16</text>
<text x="40.6" y="81.1">17</text>
<text x="40.6" y="83.7">18</text>
<text x="317.4" y="83.3" transform="rotate(-90 317.4 83.3)">2</text>
<text x="40.6" y="86.2">19</text>
<text x="40.6" y="88.8">20</text>
<text x="40.6" y="91.3">21</text>
<text x="40.6" y="93.8">22</text>
<text x="165" y="91.3">16</text>
<text x="165.6" y="93.8">1</text>
<text x="188.5" y="91.3">2</text>
<text x="188.5" y="93.8">3</text>
<text x="40.4" y="101.5">MP</text>
<text x="40.6" y="96.4">23</text>
<text x="40.6" y="98.9">24</text>
<text x="165" y="96.4">15</text>
<text x="165.6" y="101.5">4</text>
<text x="187.9" y="101.5">11</text>
<text x="188.5" y="96.4">5</text>
<text x="188.5" y="98.9">6</text>
<text x="165.6" y="104">7</text>
<text x="165.6" y="106.5">9</text>
<text x="187.9" y="104">10</text>
<text x="187.9" y="106.5">14</text>
<text x="165" y="109.1">12</text>
<text x="165.6" y="111.6">8</text>
<text x="187.9" y="109.1">13</text>
<text x="165" y="139.6">16</text>
<text x="165.6" y="142.1">1</text>
<text x="188.5" y="139.6">2</text>
<text x="188.5" y="142.1">3</text>
<text x="165" y="144.6">15</text>
<text x="165.6" y="149.7">4</text>
<text x="187.9" y="149.7">11</text>
<text x="188.5" y="144.6">5</text>
<text x="188.5" y="147.2">6</text>
<text x="165.6" y="152.3">7</text>
<text x="165.6" y="154.8">9</text>
<text x="187.9" y="152.3">10</text>
<text x="187.9" y="154.8">14</text>
<text x="41.2" y="157.3">1</text>
<text x="41.2" y="159.9">2</text>
<text x="165" y="157.3">12</text>
<text x="165.6" y="159.9">8</text>
<text x="187.9" y="157.3">13</text>
<text x="41.2" y="162.4">3</text>
<text x="41.2" y="165">4</text>
<text x="41.2" y="167.5">5</text>
<text x="41.2" y="170">6</text>
<text x="41.2" y="172.6">7</text>
<text x="41.2" y="175.1">8</text>
<text x="41.2" y="177.7">9</text>
<text x="40.6" y="180.2">10</text>
<text x="40.6" y="182.7">11</text>
<text x="40.6" y="185.3">12</text>
<text x="40.6" y="187.8">13</text>
<text x="40.6" y="190.4">14</text>
<text x="40.6" y="192.9">15</text>
<text x="40.6" y="195.4">16</text>
<text x="40.6" y="198">17</text>
<text x="40.6" y="200.5">18</text>
<text x="40.6" y="203.1">19</text>
<text x="40.6" y="205.6">20</text>
<text x="40.6" y="208.1">21</text>
<text x="40.6" y="210.7">22</text>
<text x="40.6" y="213.2">23</text>
<text x="40.6" y="215.8">24</text>
<text x="40.4" y="218.3">MP</text>
</g>
<g font-size="1.3" fill="#939391">
<text x="312.4" y="139.4">Y1</text>
<text x="318.5" y="143.6" transform="rotate(-90 318.5 143.6)">Vdd</text>
<text x="312.6" y="145.7">EN</text>
<text x="318.5" y="149.6" transform="rotate(-90 318.5 149.6)">GND</text>
<text x="318.5" y="145.7">OUT</text>
<text x="318.8" y="152.1">24 MHz 有源晶振 (不贴)</text>
<text x="381.6" y="181.3">R64</text>
<text x="379" y="186.4">0R (不贴)</text>
<text x="381.6" y="188.9">R65</text>
<text x="379" y="194">0R (不贴)</text>
<text x="330.8" y="219.4">R60</text>
<text x="327.7" y="224.5">10k (不贴)</text>
</g>
<g font-size="1.3" fill="#a5a4a2">
<text x="317.4" y="139.2" transform="rotate(-90 317.4 139.2)">4</text>
<text x="310.4" y="144.6">1</text>
<text x="323.1" y="144.6">3</text>
<text x="317.4" y="151.9" transform="rotate(-90 317.4 151.9)">2</text>
</g>
<g font-size="1.3" fill="#0000c2">
<text x="109.2" y="227.6">两颗摄像头不直接并在一起：前摄型号没定，</text>
<text x="109.2" y="229.6">不确定它待机时数据脚是不是高阻，所以第一版先用总线开关隔开。</text>
<text x="109.2" y="231.7">以后确认两颗都能高阻，这三颗芯片可以去掉。</text>
<text x="259.1" y="237.7">摄像头主时钟由主控 GPIO55 输出（经 0R）。24 MHz 有源晶振只留位置不贴：主控出的时钟有问题时贴晶振、拆 0R。</text>
<text x="259.1" y="239.8">CAM_PWR_EN 同时开 2.8 V、1.2 V（和晶振），默认关。PWDN 默认上拉，两颗摄像头上电后都在待机。</text>
<text x="259.1" y="241.9">摄像头的 IO 电源（排线 11 脚）必须一直有电，否则断电的摄像头会把共用的 I²C 总线拉死。</text>
<text x="259.1" y="244">前摄如果是 GC0308 这类只用 11 脚单独供 2.8 V 的型号：11 脚改接 2.8 V，</text>
<text x="259.1" y="246.1">并把 CAM_PWR_EN 的下拉换成上拉（让 2.8 V 上电即有）；10 脚的 0R 不贴。</text>
</g>
<g font-size="1" fill="#006464">
<text x="314" y="41.7">IN</text>
<text x="319" y="41.7">OUT</text>
<text x="318.5" y="46.7" transform="rotate(-90 318.5 46.7)">SS</text>
<text x="314" y="74.7">IN</text>
<text x="319" y="74.7">OUT</text>
<text x="318.5" y="79.7" transform="rotate(-90 318.5 79.7)">SS</text>
</g>
</svg>
